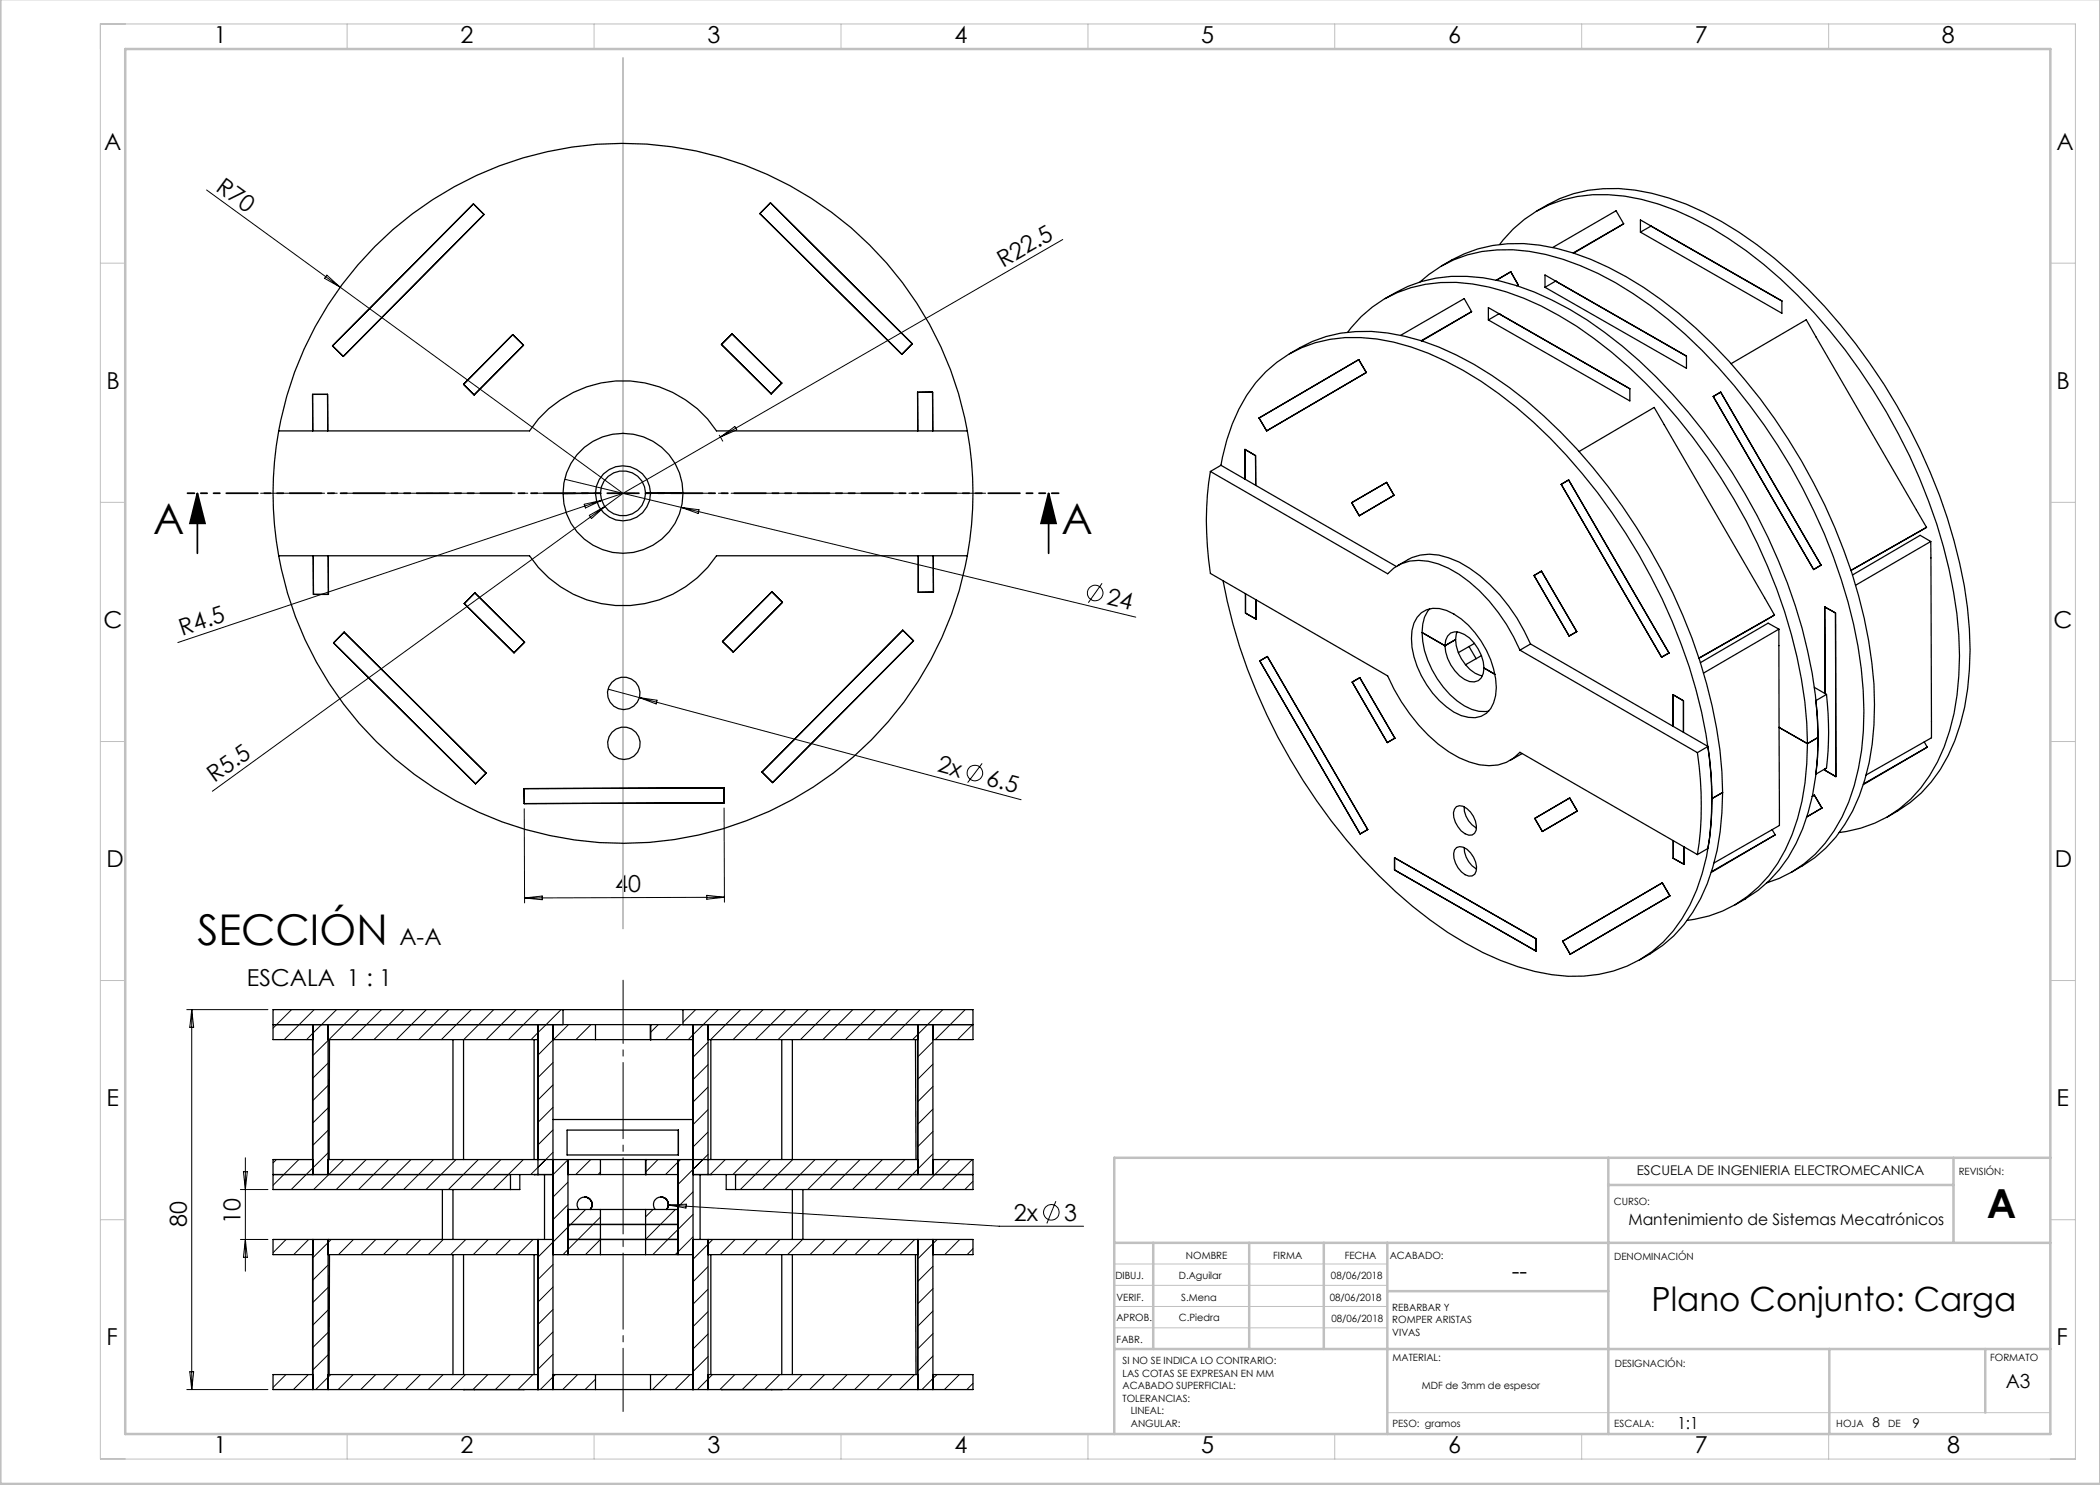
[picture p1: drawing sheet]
<svg xmlns="http://www.w3.org/2000/svg" width="420mm" height="297mm" viewBox="0 0 420 297" stroke-linecap="round" stroke-linejoin="round" font-family="sans-serif">
<g fill="none" stroke="#000" stroke-width=".2">
<path d="M41.3 38l26.7 19.4M65.4 55l2.6 2.4-3.1-1.7zM68 57.4l56.6 41.3M212.5 47.9l-68.4 39.5M112.9 95.8l23.4 5.7M122.1 98.7h5M124.6 98.7l-3.6 2.6M124.6 98.7l-4.3 1.4M124.6 96.2v5M143.8 87l.8 1.3M144.1 87.4l-19.5 11.3M144.1 87.4l2.9-2.1 .4 .7z"/>
<path d="M116.8 100.9l3.5-.8-3.2 1.5zM117.9 103.1l3.1-1.8-2.7 2.4zM120.3 100.1l-84.7 28.4M121 101.3l-78.5 57M136.3 101.5l90.9 21.9M136.3 101.5l3.5 .4-.2 .8zM220.4 116.7l-2.7 3.8M121.6 137.8l6.3 1.7M127.9 139.5l76.3 20.4M127.9 139.5l3.5 .5-.2 .8zM196.4 152.7l-2.9 3.8M104.8 161.7l.1 18.9"/>
<path d="M104.9 179.6l3.5-.4v.7zM141.4 179.1l3.5 .4-3.5 .3zM144.8 161.6l.1 18.8M144.9 179.5l-40 .1M37.4 201.9h16.2M38.3 201.9v76M38.3 201.9l.4 3.6h-.7zM58.3 201.9l-3.7 3.7M62.8 201.9l-6 6M65.6 208.1l-3 3M65.6 212.6l-3 3M65.6 217.1l-3 3"/>
<path d="M67.3 201.9l-6 6M71.8 201.9l-6 6M76.3 201.9l-6 6M80.8 201.9l-6 6M85.3 201.9l-6 6M89.7 201.9l-6 6M94.3 201.9l-6 6M98.7 201.9l-6 6M103.2 201.9l-6 6M107.7 201.9l-6 6M110.6 208l-3 3M110.6 212.5l-3 3"/>
<path d="M110.6 217l-3 3M112.2 201.9l-6 6M113.7 204.9l-3 3M118.2 204.9l-3 3M131.7 204.9l-1.6 1.6M136.1 204.9l-3 3M139.1 201.9l-2.5 2.6M141.6 208.5l-3 3M141.6 212.9l-3 3M141.6 217.4l-3 3M143.7 201.9l-6 6M148.1 201.9l-6 6"/>
<path d="M152.6 201.9l-6 6M157.1 201.9l-6 6M161.6 201.9l-6 6M166.1 201.9l-6 6M170.6 201.9l-6 6M175.1 201.9l-6 6M179.6 201.9l-6 6M184 201.9l-6 6M186.6 208.3l-3 3M186.6 212.8l-3 3M186.6 217.3l-3 3M188.6 201.9l-6.1 6"/>
<path d="M193 201.9l-6 6M194.6 204.8l-3.1 3.1M48.1 237.9h5.5M48.7 234.3h.8l-.4 3.6zM49.1 231.6v22.6M55.3 231.9l-.7 .7M59.8 231.9l-5.2 5.2M65.6 221.6l-3 3M65.6 226.1l-3 3M65.6 230.6l-7.4 7.3M68.8 231.9l-6.1 6M73.2 231.9l-6 6"/>
<path d="M77.7 231.9l-6 6M82.2 231.9l-6 6M86.7 231.9l-6 6M91.2 231.9l-6 6M95.7 231.9l-6 6M100.2 231.9l-6 6M104.7 231.9l-6 6M110.6 230.5l-4.4 4.4M110.6 221.5l-3 3M110.6 226l-3 3M113.6 236.4l-3 3M113.6 231.9l-3 3"/>
<path d="M118.1 231.9l-3 3M120.1 234.4l-.5 .5M131.6 231.9l-2.5 2.5M136.1 231.9l-3 3M138.6 238.4l-3 3M141.6 226.4l-3 3M141.6 230.9l-6 6M141.6 221.9l-3 3M145.1 231.9l-3 3M149.6 231.9l-3 3M154.1 231.9l-6 6M158.5 231.9l-6 6"/>
<path d="M163 231.9l-6 6M167.5 231.9l-6 6M172 231.9l-6 6M176.5 231.9l-6 6M181 231.9l-6 6M186.6 221.8l-3 3M186.6 226.3l-3 3M186.6 230.8l-7.1 7.1M190 231.9l-6 6M194.5 231.9l-6 6M194.6 236.3l-1.6 1.6M48.1 247.9h5.5"/>
<path d="M49.1 247.9l.4 3.6h-.8zM57.2 247.9l-2.6 2.6M61.7 247.9l-3 3M65.6 253l-3 3M65.6 257.5l-3 3M66.2 247.9l-3.6 3.6M70.7 247.9l-3 3M75.2 247.9l-3 3M79.7 247.9l-3 3M84.2 247.9l-3 3M88.7 247.9l-3 3M93.2 247.9l-3.1 3"/>
<path d="M97.6 247.9l-2.9 3M102.1 247.9l-3 3M106.6 247.9l-3 3M110.6 257.4l-3 3M110.6 252.9l-3 3M113.6 240.9l-3 3M117.1 241.9l-9.5 9.5M120.1 247.9h.1M120.1 243.4l-7.5 7.5M120.1 247.9l-3 3M130.6 241.9l-1.5 1.5M133.7 241l66.1 4.2h16.9"/>
<path d="M133.7 241l3.6-.2-.1 .8zM135.1 241.9l-6 6M138.6 242.9l-8 8M138.6 247.4l-3.6 3.5M141.6 253.3l-3 3.1M141.6 257.8l-3 3M142.6 247.9l-4 3.9M147 247.9l-3 3M151.5 247.9l-3 3M156 247.9l-3 3M160.5 247.9l-3 3M165 247.9l-3 3"/>
<path d="M169.5 247.9l-3 3M174 247.9l-3 3M178.5 247.9l-3 3M183 247.9l-3 3M186.6 253.3l-3 3M186.6 257.7l-3 3M187.4 247.9l-3.8 3.8M191.9 247.9l-3 3M194.6 249.7l-1.2 1.2M211.2 240.2l-1.8 4.5M37.4 277.9h16.2M38 274.4h.7l-.4 3.5z"/>
<path d="M57.2 274.9l-2.6 2.6M61.7 274.9l-3 3M65.6 262l-3 3M65.6 266.5l-3 3M65.6 271l-3 3M66.1 274.9l-3 3M70.6 274.9l-3 3M75.1 274.9l-3 3M79.6 274.9l-3 3M84.1 274.9l-3 3M88.6 274.9l-3 3M93.1 274.9l-3 3"/>
<path d="M97.6 274.9l-3 3M102.1 274.9l-3 3M106.6 274.9l-3 3M110.6 266.4l-3 3M110.6 261.9l-3 3M110.6 270.9l-3 3M111.1 274.9l-3 3M115.5 274.9l-3 3M119.1 275.8l-2.1 2.1M133.5 274.9l-3 3M138 274.9l-3 3M141.6 262.3l-3 3"/>
<path d="M141.6 271.3l-3 3M141.6 266.8l-3 3M142.5 274.9l-3 3M147 274.9l-3 3M151.4 274.9l-3 3M156 274.9l-3 3M160.4 274.9l-3 3M164.9 274.9l-3 3M169.4 274.9l-3 3M173.9 274.9l-3 3M178.4 274.9l-3 3M182.9 274.9l-3 3"/>
<path d="M186.6 262.2l-3 3M186.6 266.7l-3 3M186.6 271.2l-3 3M187.4 274.9l-3 3M191.9 274.9l-3 3M194.6 276.7l-1.2 1.2"/>
<circle cx="219" cy="118.6" r="1.57"/>
<circle cx="195" cy="154.6" r="1.56"/>
<circle cx="210.3" cy="242.5" r="1.56"/>
</g>
<path d="M39.5 98.7l1.5 6h-3zM39.5 98.7v12M209.7 98.7l1.5 6h-3zM209.7 98.7v12" fill="none" stroke="#000" stroke-width=".35"/>
<path d="M124.6 282.3v-86.3" fill="none" stroke="#000" stroke-width=".2" stroke-dasharray="15.2 1.3 1.3 1.3" stroke-dashoffset="2.6"/>
<path d="M119.6 98.6h-67.5M124.6 93.6v-67.5M129.6 98.6h67.5M124.6 103.6v67.5" fill="none" stroke="#000" stroke-width=".2" stroke-dasharray="15.2 1.3 1.3 1.3" stroke-dashoffset="2.4"/>
<path d="M211.7 98.6h-174.2" fill="none" stroke="#000" stroke-width=".35" stroke-dasharray="6.3 1.3 1.3 1.3 1.3 1.3" stroke-dashoffset="5"/>
<g fill="none" stroke="#c0c0c0" stroke-width=".2">
<path d="M20.1 4.8h395v287h-395zM69.4 4.8v5M118.8 4.8v5M124.6 11.5v174.3M168.2 4.8v5M217.6 4.8v5M266.9 4.8v5M316.3 4.8v5M365.7 4.8v5M20.1 52.6h4.9M410.1 52.6h5M20.1 100.5h4.9"/>
<path d="M410.1 100.5h5M20.1 148.3h4.9M410.1 148.3h5M20.1 196.1h4.9M410.1 196.1h5M20.1 243.9h4.9M222.8 257.1h54.7M222.8 252.8h54.7M410.1 243.9h5M222.8 261.3h54.7M222.8 265.6h54.7M69.4 286.8v5"/>
<path d="M118.8 286.8v5M168.2 286.8v5M217.6 286.8v5M266.9 286.8v5M277.5 282.5h132.6M316.3 286.8v5M365.7 286.8v5"/>
</g>
<g fill="none" stroke="#c0c0c0" stroke-width=".5">
<path d="M.1 -.1v296.9h419.9M25 9.8h385.1v277h-385.1zM321.6 237h69.1M321.7 231.6v55.2M390.7 231.6v17M410.1 231.6h-187.3v55.2M222.8 248.6h187.3M230.6 248.6v21.2M249.8 248.6v21.2M264.8 248.6v21.2M277.5 248.6v38.2M277.6 258.2h44.1"/>
<path d="M222.8 269.8h187.3M365.9 269.8v17M397.1 269.8v12.7"/>
</g>
<path d="M209.7 98.7l1.5 6h-3zM39.5 98.7l1.5 6h-3z" fill="#000"/>
<g fill="none" stroke="#000" stroke-width=".25">
<path d="M94.7 40.8l2.1 2.1-28.1 28.4-2.2-2.1zM154.1 40.6l28.4 28.2-2.1 2.1-28.4-28.2zM277 59.7a27.2 27.2 0 0 1 19.7-4.1 54.1 54.1 0 0 1 24.3 10.9 109.8 109.8 0 0 1 32.6 41 97 97 0 0 1 10 40M284 56.4a24.6 24.6 0 0 1 18.6-6.5 48.4 48.4 0 0 1 24 8.8 99.1 99.1 0 0 1 26.2 26.3 113 113 0 0 1 18.8 44.4 66.1 66.1 0 0 1 .1 24.3 32.7 32.7 0 0 1-8.7 17.1 23.3 23.3 0 0 1-9.6 5.8M288.3 53.2a28.2 28.2 0 0 1 23-3.5 61.3 61.3 0 0 1 24.5 13 114.8 114.8 0 0 1 33 47.4 90.9 90.9 0 0 1 6.1 30.9 46 46 0 0 1-4.4 21.2 26.6 26.6 0 0 1-12.2 12.2M299.3 56.1l2.9-1.7 1.4 2.6-.2 .1M299.9 48.9a24.5 24.5 0 0 1 21.8-10 45.7 45.7 0 0 1 20.5 6.6 92.6 92.6 0 0 1 26.8 24.5 113 113 0 0 1 22.4 52.7 60 60 0 0 1-1.5 23.5 29.7 29.7 0 0 1-10 15.5 24.4 24.4 0 0 1-12.1 4.8M307.4 42.2a26.9 26.9 0 0 1 19.6-4.2 51.2 51.2 0 0 1 20.9 8.5 101.9 101.9 0 0 1 28.9 30.4 109.6 109.6 0 0 1 16.7 44.6 60 60 0 0 1-1.5 23.4 28.5 28.5 0 0 1-12.4 17.2l-2.2 1.3M309 55l28.3 16.2v2.5l-28.3-16.2zM311.1 56.2h.1M311.1 56.2l-2.1 1.3M324.7 44.8l-10 5.8"/>
<path d="M324.7 44.8l-10.1 5.8M324.7 44.8l-1.5-2.6-12.6 7.3M328.1 46.4v-2.4l28.3 16.2M328.1 46.4l28.3 16.2v-2.4M330.2 45.2l-2.1 1.2M330.2 45.2l26.2 15M330.2 45.2h.1M102.6 66.9l2.1 2.1-9.9 10-2.1-2.1zM146.4 66.8l10 9.8-2.2 2.2-9.9-9.9zM257.9 70.8a26.9 26.9 0 0 1 19.6-4.2 50.8 50.8 0 0 1 20.8 8.5 100.8 100.8 0 0 1 29 30.3 107 107 0 0 1 17.1 49l.1 4.1M269.6 66.4a24 24 0 0 1 18.5-9.9 41.2 41.2 0 0 1 20.2 4.7 86.5 86.5 0 0 1 27.2 22.5 114.9 114.9 0 0 1 24.8 52.2l.7 4.4 .4 4.3 .1 4.1M294.3 62.3l-10 5.9"/>
<path d="M294.3 62.3l-10.1 5.9M294.3 62.3l-1.5-2.6-12.7 7.4M297.7 61.5l28.3 16.2v2.5l-28.3-16.2zM299.8 62.8h.1M299.8 62.8l-2.1 1.2M342.7 79.3l1.4-.9 20.1 34.6-1.5 .9zM346.2 72.7l15-8.7 24.1 41.5-15.1 8.6M55.7 86.2a69.6 69.6 0 0 0 0 25M55.7 86.2h50.2a22.4 22.4 0 0 1 37.4 0h50.2M55.7 86.2a70 70 0 0 1 68.9-57.5 70 70 0 0 1 68.9 57.5M62.5 86.2v-7.3h3v7.3M119.1 98.7h1"/>
<path d="M119.1 98.7h-6.5M129.1 98.6a4.5 4.5 0 0 0-4.5-4.4 4.5 4.5 0 0 0-4.5 4.5M129.1 98.6a4.5 4.5 0 0 1-4.5 4.6 4.5 4.5 0 0 1-4.5-4.5M129.1 98.6h7.5M183.6 86.2l-.1-7.7 3-.1v7.8M193.5 86.2a69.6 69.6 0 0 1 0 25M242.1 94.3a64.3 64.3 0 0 0 0 20.4l35.4 20.5a36.2 36.2 0 0 0 12.2 15.2 14.7 14.7 0 0 0 9.9 2.6l1.7-.5 1.4-.9 1.3-1.1 35.5 20.4M242.1 94.3l35.4 20.5a8.3 8.3 0 0 1 8.1-2.5 22.7 22.7 0 0 1 12.2 7.9 37.4 37.4 0 0 1 6.2 9.8M244.2 93.1a36.2 36.2 0 0 1 6.9-16.6 24.6 24.6 0 0 1 21.1-9 45.7 45.7 0 0 1 20.5 6.6 92.6 92.6 0 0 1 26.8 24.4 114.6 114.6 0 0 1 21.7 48.4l1.1 8.7 .1 4.1M244.2 93.1l-2.1 1.2M244.2 93.1l35 20.2M249 95.8v-5.9l2.1 1.2v6"/>
<path d="M251.8 83.6l19.9-11.7 1.6 2.6-20 11.7zM312.2 96.9l1.5-.9 20.1 34.6-1.5 .8zM315.8 90.3l15-8.8 24.1 41.5M55.7 111.2h50.2a22.5 22.5 0 0 0 37.4 0h50.2M55.7 111.2a70 70 0 0 0 68.9 57.5 70 70 0 0 0 68.9-57.5M62.7 111.2v7.7h3v-7.7M95 118.6l9.9 9.8-2.1 2.2-9.9-9.9zM154.4 118.4l2.1 2.1-9.9 9.9-2.1-2.1zM183.7 111.2v7.3l3-.1v-7.2M244.6 116.2a115.1 115.1 0 0 0 34.5 62.1 69 69 0 0 0 24.5 15.1 31 31 0 0 0 21.8-.2 25 25 0 0 0 12.6-12.2 46 46 0 0 0 4.4-21.3M249.1 118.7v3.9l2.1 1.2v-3.8M270.3 100.5l7-4 1.5 2.6-6.9 4z"/>
<path d="M279.5 113.1a10.5 10.5 0 0 1 8.3-2.1 23.2 23.2 0 0 1 12.1 8 37.4 37.4 0 0 1 6.2 9.8M306.8 115.1l1.5-.9 7 12.1-1.5 .9zM386.2 108.3l.1 39.3-13.1 7.4M386.2 108.3l-15.1 8.7M386.2 108.3l-2.2-1.2-13.5 7.9M68.8 126.4l28.4 28.2-2.1 2.2-28.4-28.2zM180.6 126l2.1 2.2-28.2 28.3-2.1-2.1zM252 132.2l1.5-.9 20 34.6-1.5 .9zM270.4 136.4l1.6-.9 7 12.1-1.5 .9zM284.3 122.6a5.1 5.1 0 0 1 5-.5 16.9 16.9 0 0 1 8.8 9.8 13.1 13.1 0 0 1 .6 8.6 4.3 4.3 0 0 1-5 3 10.6 10.6 0 0 1-5.8-3.4 19 19 0 0 1-5.6-12.4 6.2 6.2 0 0 1 2-5.1zM284.4 126.5l4.6 2.6M285.9 121.8a6.5 6.5 0 0 0-1.5 4.7 18.8 18.8 0 0 0 8.5 14.7 6.8 6.8 0 0 0 4.8 1"/>
<path d="M289 129.1a8.3 8.3 0 0 0 4.9 7.2 2.09 2.09 0 0 0 2.8-1.6l.1-1.1M289 129.1a2.33 2.33 0 0 1 2.9-2.6 8 8 0 0 1 4.9 7.1M291.1 127.9a8.3 8.3 0 0 0 4.9 7.2h.5M291.1 127.9l-2.1 1.2M291.4 126.4l-.3 1.5M293.8 129.3l1.4 2.5M294.9 128.7l-3.2 1.8M296.3 131.1l-3.2 1.9M296.8 133.6l2.2 1.3M304 130l35.5 20.5M306.1 128.8l-2.1 1.2M306.1 128.8l35.5 20.5"/>
<path d="M354.9 123l-15.1 8.6M354.9 123l-15.1 8.7M355.8 125.8v19.7M355.8 125.8l-15.1 8.8M355.8 125.8l-2.2-1.2-13.5 7.9M362.9 137.5l2.4 1.4M365 138.7l-.1-17.3 2.2 1.2 .1 32.7-2.1-1.2v-.4M104.8 157.7l40-.1v3l-40 .1zM304.4 150.7l-2.4 1.4M334.6 145.2v-6.3l2.1 1.3v6.3M339.5 150.5a67.2 67.2 0 0 1 0 20.4M341.6 149.3a67.2 67.2 0 0 1 0 20.4l-2.1 1.2"/>
<path d="M341.6 149.3l-2.1 1.2M344.5 158.5a46.6 46.6 0 0 1-4.4 21.2 26.4 26.4 0 0 1-12.2 12.3M344.5 158.5l-2.1 1.2M355.8 145.5l5.7 3.2M355.8 145.5l.1 19.6-13.1 7.5M361.5 148.7a46.6 46.6 0 0 1-4.4 21.2 24.8 24.8 0 0 1-19.6 14.2M362.4 159.3l.5-.3 1.5 2.6-3 1.8M363.2 140.1l2.1-1.2a64.1 64.1 0 0 1 0 14.7l-2.1 1.2a64.1 64.1 0 0 0 0-14.7zM363.6 147.5a46.6 46.6 0 0 1-4.4 21.2 26.7 26.7 0 0 1-12.2 12.3M363.6 147.5l-2.1 1.2M384.8 148.4l.6 1M385.4 149.4l-12.7 7.5"/>
<path d="M385.4 149.4l-12.7 7.4M278.9 171.6l28.3 16.1v2.5l-28.3-16.2zM291.3 161.3a2.3 2.3 0 0 1 2.8 1.1 4.7 4.7 0 0 1 1.1 3.6l-.3 .6-.5 .4a2.88 2.88 0 0 1-2.8-1.6 3.8 3.8 0 0 1-.7-3.6zM291.3 169.5a2.3 2.3 0 0 1 2.8 1.1 4 4 0 0 1 .9 4.2 1.84 1.84 0 0 1-2.7-.4 4.7 4.7 0 0 1-1.4-4.4zM292.8 161.4a5 5 0 0 0 2.5 4.2M292.8 169.5a5 5 0 0 0 2.5 4.3M307 163.7l6.9-4.1 1.6 2.6-7 4.1zM334.6 168.1v3.6l2.2 1.2v-3.5M354.4 165.9l.6 1.1M355 167l-12.7 7.5M355 167l-12.7 7.3M312.5 188.2l20-11.6 1.5 2.6-20 11.6z"/>
<path d="M54.6 204.9h64.5M62.5 207.9v24M62.6 204.9v30M65.6 207.9h42M65.6 204.9v30M65.9 207.9l-.1 24M90.6 207.9v24M92.7 207.9v24M106.8 207.9v24M107.6 207.9v24M107.6 204.9v30M110.6 207.9h8.5"/>
<path d="M110.6 204.9v73M112.6 201.9h24M112.6 201.9v3M112.6 201.9h-58v6h8M119.1 204.9h11M119.1 207.9h11M119.1 204.9v3M130.1 204.9h.1M130.1 207.9h.1M130.1 204.9h64.5M130.1 207.9h8.5M130.1 204.9v3"/>
<path d="M136.6 201.9h58v6h-8M136.6 201.9v3M138.6 207.9v24M138.6 204.9v73M141.6 207.9h42M141.6 204.9v30M142.2 207.9v24M156.4 207.9v24M158.5 207.9v24M183.1 207.9l.1 24M183.5 207.9v24M183.6 204.9v30"/>
<path d="M186.6 204.9v30M54.6 234.9h56M62.6 231.9h-8v6h47.5M65.6 231.9h54.5M88.5 237.9v10M90.6 237.9v10M102.1 234.9v3M104 234.9v3h-1.9M106.8 234.9h.1M107.6 234.9h.1M108.9 234.9v13M110.5 234.9v13"/>
<path d="M110.6 223.9h27.9M113.4 226h22.3v5h-22.3zM113.6 234.9h6.5M113.6 231.9v19M116.9 239.4a1.47 1.47 0 0 1 1.4 .9 1.47 1.47 0 0 1-.3 1.6 1.48 1.48 0 0 0 0-2.1 1.48 1.48 0 0 0-2.1 0 1.48 1.48 0 0 0-.1 2.1M120.1 231.9h9M120.1 234.9h9M120.1 231.9v3M129.1 231.9h.1M129.1 234.9h.1M129.1 234.9h6.5M129.1 231.9h54.5"/>
<path d="M129.1 231.9v3M135.6 234.9v7M135.6 231.9v19M138.6 234.9h56M140 234.9v13M142.2 234.9h.1M145.2 234.9v3h1.9M147.1 234.9v3M158.5 237.9v10M160.6 237.9v10M186.6 231.9h8v6h-47.5M62.5 250.9v24"/>
<path d="M62.6 247.9v30M65.6 247.9v30M65.6 250.9h42M65.9 250.9l-.1 24M90.6 250.9v24M92.7 250.9v24M106.8 250.9v24M107.6 250.9v24M107.6 247.9v30M110.6 247.9h-56v3h8M110.6 250.9h9.5M113.6 244.9h22"/>
<path d="M113.6 247.9h22M113.6 241.9h6.5M120.1 241.9h9M120.1 250.9h9M120.1 241.9v9M129.1 241.9v9M129.1 241.9h6.5M129.1 250.9h9.5M131.1 241.9a1.49 1.49 0 0 1 .1-2.1 1.49 1.49 0 0 1 2 0 1.49 1.49 0 0 1 .1 2.1M138.6 250.9v24M138.6 247.9h56v3h-8M141.6 247.9v30"/>
<path d="M141.6 250.9h42M142.2 250.9v24M156.4 250.9v24M158.5 250.9v24M183.1 250.9l.1 24M183.5 250.9v24M183.6 247.9v30M186.6 247.9v30M62.6 274.9h-8v3h64.5M65.6 274.9h42M92.7 277.9h.1M94.8 277.9h.1"/>
<path d="M104.7 277.9h.1M107.6 277.9h.1M110.6 274.9h8.5M119.1 274.9h11M119.1 277.9h11M119.1 274.9v3M130.1 274.9v3M130.1 274.9h8.5M138.6 277.9h.1M141.6 274.9h42M144.3 277.9h.1M154.2 277.9h.1"/>
<path d="M156.4 277.9h.1M186.6 274.9h8v3h-64.5"/>
<circle cx="124.6" cy="98.7" r="5.5"/>
<circle cx="124.6" cy="98.7" r="12"/>
<circle cx="124.8" cy="138.7" r="3.3"/>
<circle cx="124.8" cy="148.7" r="3.2"/>
</g>
<g font-size="8.5">
<text x="30.6" y="106.7">A</text>
<text x="212.3" y="106.7">A</text>
<text x="39.5" y="188.9">SECCIÓN</text>
</g>
<text font-size="8" x="397.4" y="243.7">A</text>
<text font-size="6.7" x="330.3" y="262.1">Plano Conjunto: Carga</text>
<g font-size="4.7">
<text x="42.7" y="8.6">1</text>
<text x="92.1" y="8.6">2</text>
<text x="141.5" y="8.6">3</text>
<text x="190.9" y="8.6">4</text>
<text x="240.2" y="8.6">5</text>
<text x="289.6" y="8.6">6</text>
<text x="339" y="8.6">7</text>
<text x="388.4" y="8.6">8</text>
<text x="20.8" y="29.9">A</text>
<text x="411.3" y="29.9">A</text>
<text x="43" y="37.9" transform="rotate(36 43 37.9)">R70</text>
<text x="200.6" y="53.6" transform="rotate(-30 200.6 53.6)">R22.5</text>
<text x="21.3" y="77.8">B</text>
<text x="411.3" y="77.8">B</text>
<text x="20.7" y="125.5">C</text>
<text x="221.1" y="120.9" transform="rotate(14 221.1 120.9)">24</text>
<text x="410.7" y="125.6">C</text>
<text x="36.5" y="127.1" transform="rotate(-19 36.5 127.1)">R4.5</text>
<text x="187.3" y="154.3" transform="rotate(15 187.3 154.3)">2x</text>
<text x="42.9" y="156.6" transform="rotate(-36 42.9 156.6)">R5.5</text>
<text x="197" y="156.9" transform="rotate(15 197 156.9)">6.5</text>
<text x="21.3" y="173.4">D</text>
<text x="410.9" y="173.4">D</text>
<text x="123.1" y="178.5">40</text>
<text x="79.9" y="188.9">A-A</text>
<text x="49.4" y="197.1">ESCALA 1 : 1</text>
<text x="21.3" y="221.2">E</text>
<text x="411.3" y="221.2">E</text>
<text x="37.3" y="245.3" transform="rotate(-90 37.3 245.3)">80</text>
<text x="48.1" y="244.7" transform="rotate(-90 48.1 244.7)">10</text>
<text x="202.8" y="244.2">2x</text>
<text x="212.9" y="244.2">3</text>
<text x="302.4" y="255.9">--</text>
<text x="21.3" y="269.1">F</text>
<text x="411.3" y="269.1">F</text>
<text x="42.7" y="290.6">1</text>
<text x="92.1" y="290.6">2</text>
<text x="141.5" y="290.6">3</text>
<text x="190.9" y="290.6">4</text>
<text x="240.2" y="290.6">5</text>
<text x="289.6" y="290.6">6</text>
<text x="339" y="290.6">7</text>
<text x="389.4" y="290.7">8</text>
</g>
<text font-size="3.9" x="401.1" y="277.7">A3</text>
<text font-size="3.3" x="335.5" y="285.9">1:1</text>
<text font-size="3.2" x="325.7" y="245">Mantenimiento de Sistemas Mecatrónicos</text>
<g font-size="2.7">
<text x="327.4" y="235">ESCUELA DE INGENIERIA ELECTROMECANICA</text>
<text x="374.5" y="285.5">8</text>
<text x="382.5" y="285.5">9</text>
</g>
<g font-size="2">
<text x="391.8" y="235">REVISIÓN:</text>
<text x="322.8" y="241">CURSO:</text>
<text x="237.2" y="251.8">NOMBRE</text>
<text x="254.6" y="251.7">FIRMA</text>
<text x="268.9" y="251.9">FECHA</text>
<text x="277.9" y="251.9">ACABADO:</text>
<text x="223.1" y="255.9">DIBUJ.</text>
<text x="235.8" y="255.9">D.Aguilar</text>
<text x="266.2" y="255.9">08/06/2018</text>
<text x="322.8" y="252">DENOMINACIÓN</text>
<text x="223.3" y="260.1">VERIF.</text>
<text x="236.2" y="260.1">S.Mena</text>
<text x="266" y="260.3">08/06/2018</text>
<text x="278.5" y="262.2">REBARBAR Y</text>
<text x="223.3" y="264.2">APROB.</text>
<text x="223.3" y="268.6">FABR.</text>
<text x="235.8" y="264.2">C.Piedra</text>
<text x="266.3" y="264.5">08/06/2018</text>
<text x="278.5" y="264.7">ROMPER ARISTAS</text>
<text x="278.5" y="267.2">VIVAS</text>
<text x="224.5" y="272.8">SI NO SE INDICA LO CONTRARIO:</text>
<text x="224.5" y="275.3">LAS COTAS SE EXPRESAN EN MM</text>
<text x="278.5" y="272.3">MATERIAL:</text>
<text x="323" y="273.4">DESIGNACIÓN:</text>
<text x="398" y="272.3">FORMATO</text>
<text x="224.5" y="277.8">ACABADO SUPERFICIAL:</text>
<text x="224.5" y="280.3">TOLERANCIAS:</text>
<text x="284.4" y="277.8">MDF de 3mm de espesor</text>
<text x="226.1" y="282.8">LINEAL:</text>
<text x="226.2" y="285.3">ANGULAR:</text>
<text x="278.5" y="285.3">PESO: gramos</text>
<text x="322.9" y="285.3">ESCALA:</text>
<text x="367.3" y="285.5">HOJA</text>
<text x="377.7" y="285.5">DE</text>
</g>
</svg>
